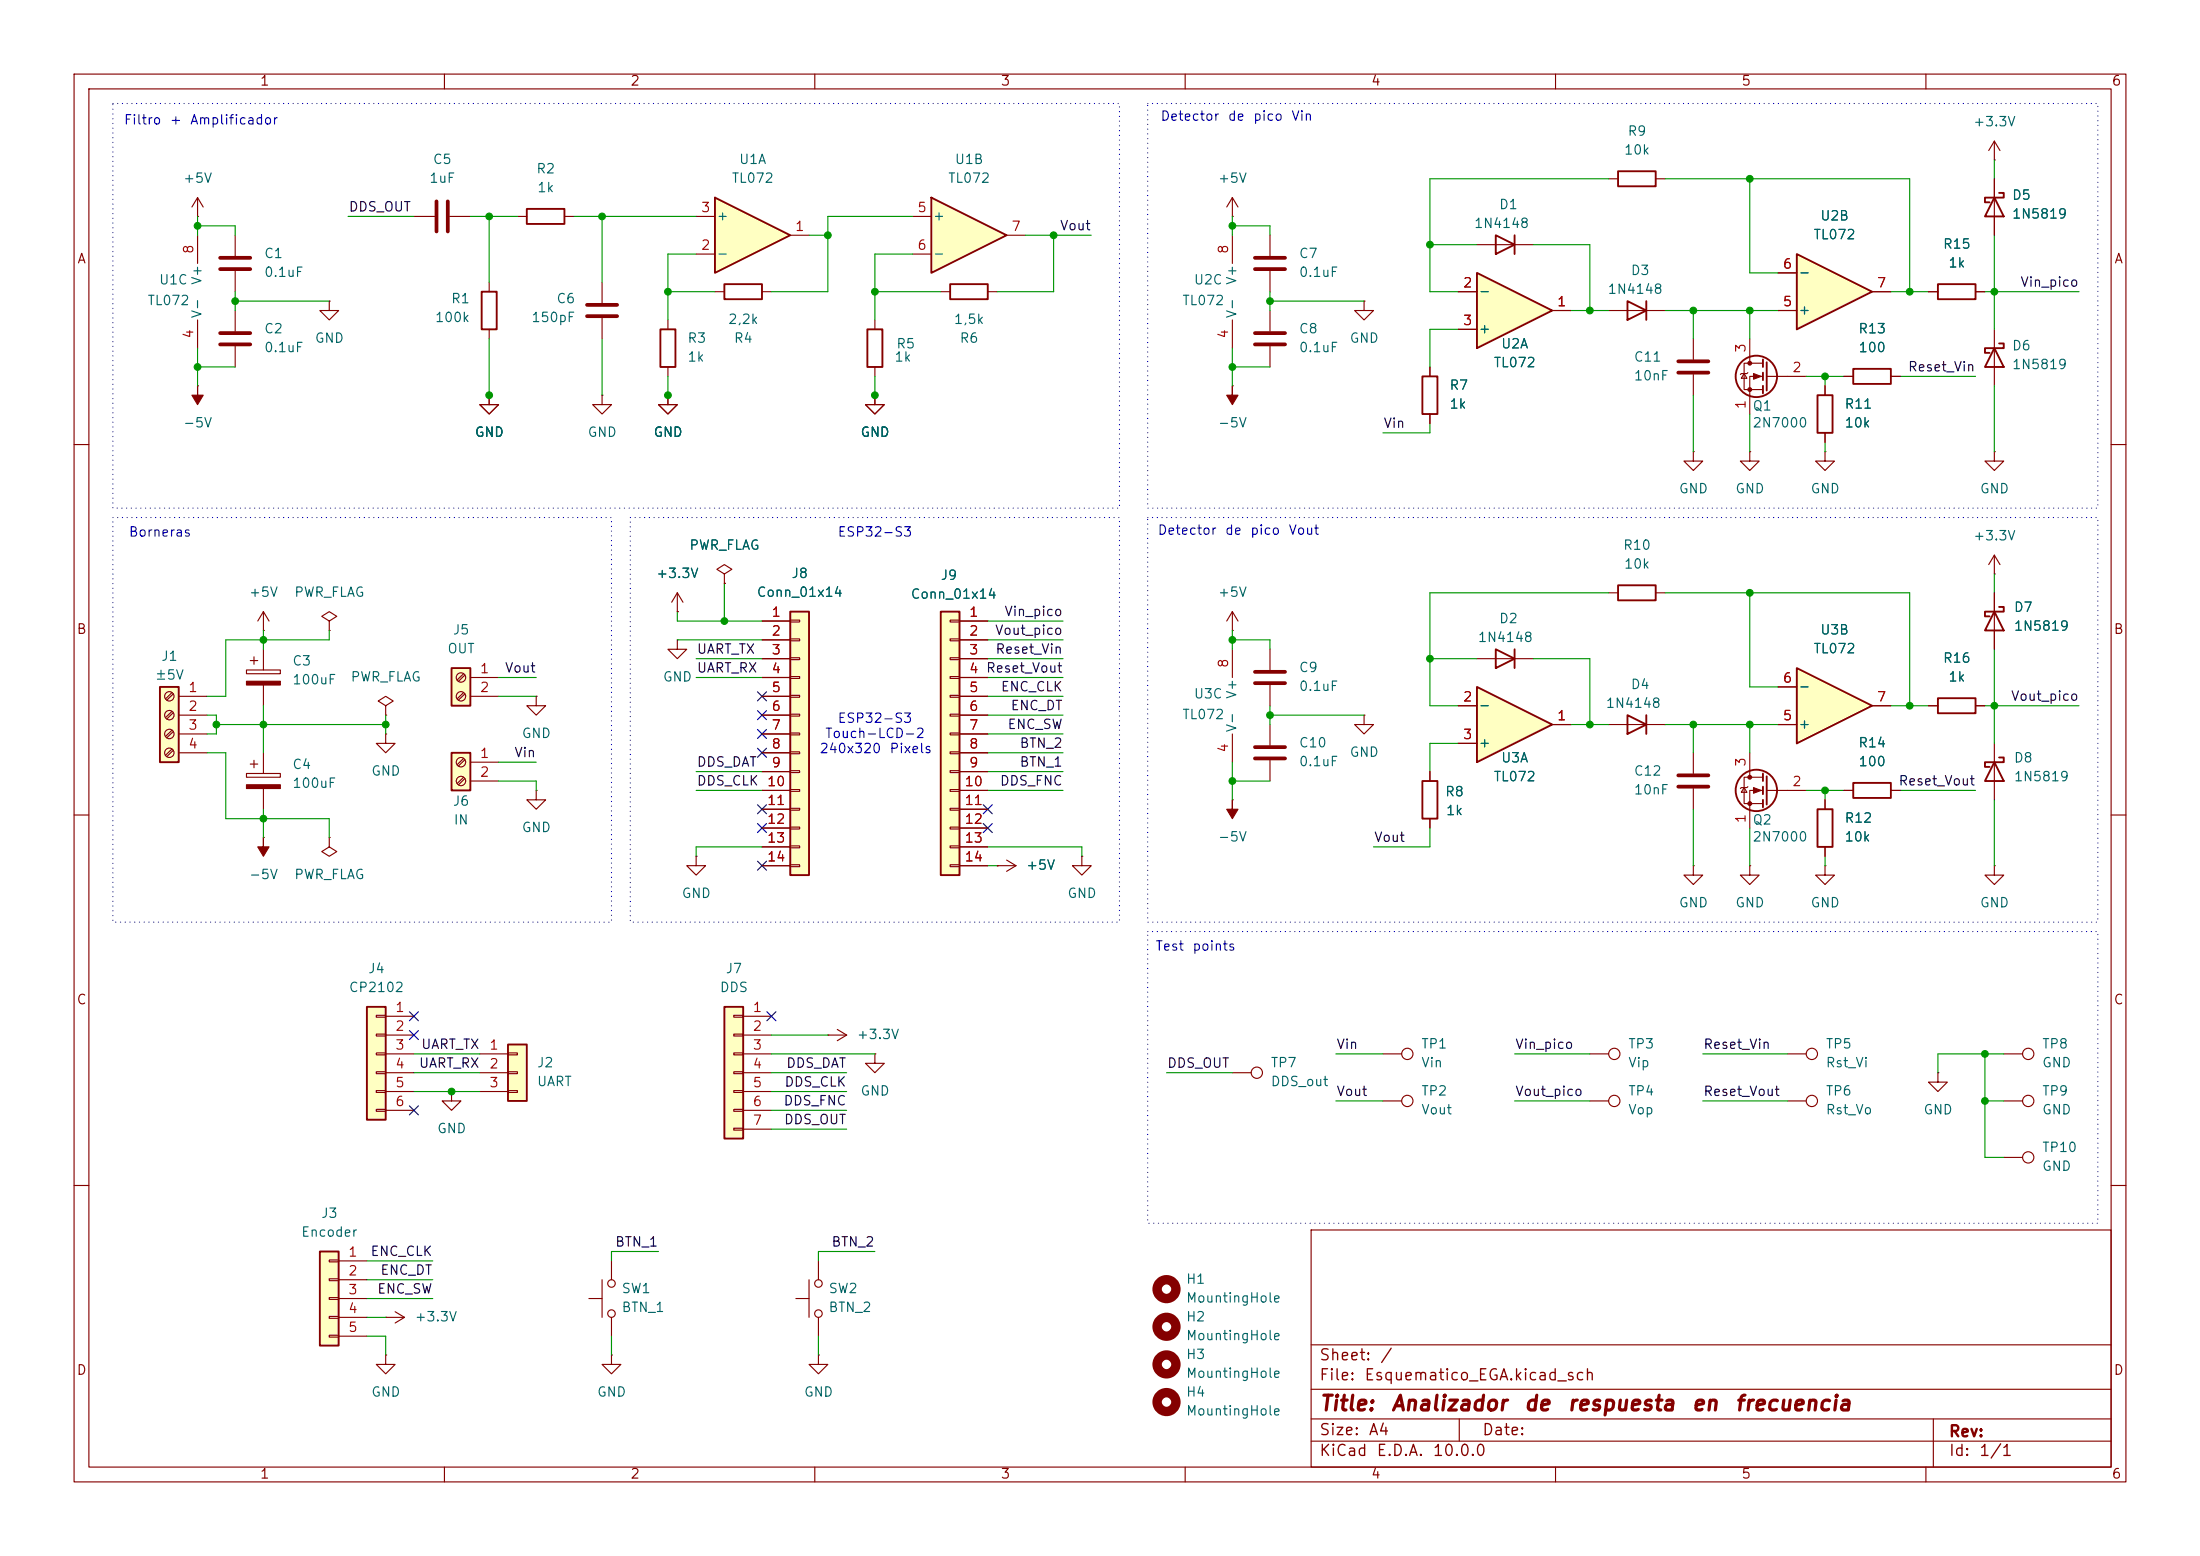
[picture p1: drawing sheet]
<svg xmlns="http://www.w3.org/2000/svg" width="297mm" height="210mm" viewBox="0 0 297 210" stroke-linecap="round" stroke-linejoin="round" font-family="sans-serif">
<g fill="none" stroke="#840000" stroke-width=".15">
<path d="M10 10h277v190h-277zM12 12h273v186h-273zM60 10v2M110 10v2M160 10v2M210 10v2M260 10v2M217.2 24.1h1.2M223.5 24.1h1.3M10 60h2M97.8 77.5l1-.7-1-.6-1 .6 1 .7v1.2M97.8 78.7h.1"/>
<path d="M285 60h2M10 110h2M235.5 106.3l.3 .6h-.7zM236 106.2l-.2 .1h-.7l-.2 .1M236.2 116.8v1.3h1.3l-1.3 1.3-1.3-1.3h1.3M236.2 116.8h.1M236.2 101.6v3.3M238 104.9h-2.5v3.6h2.5M238 106.7h-1.8v5.1M238.5 106.7h5.3M246.4 116.8v1.3h1.2l-1.2 1.3-1.3-1.3h1.3M246.4 116.8h.1"/>
<path d="M285 110h2M10 160h2M177 166h108v32h-108zM285 160h2M60 198v2M110 198v2M160 198v2M177 194.5h108M177 191.5h108M177 187.5h108M177 181.5h108M197 191.5v3"/>
<path d="M210 198v2M260 198v2M261 191.5v6.5"/>
</g>
<g fill="none" stroke="#840000" stroke-width=".25">
<path d="M218.4 23.1h5.1v2h-5.1zM238 104.4v1M238 106.2v1M238 108v1M238.5 104.8v3.8"/>
<circle cx="237.1" cy="106.7" r="2.79"/>
</g>
<g fill="#840000" stroke="#840000" stroke-width=".15">
<path d="M236.7 106.3l1 .4-1 .4z"/>
<circle cx="236.2" cy="104.9" r=".25"/>
<circle cx="236.2" cy="108.5" r=".25"/>
</g>
<path d="M106.7 82.6h2.5v35.5h-2.5z" fill="#ffffc2"/>
<path d="M269.2 26.7l1.3 2.5h-2.5zM269.9 26h.6v.7h-2.5v.6h.6M106.7 82.6h2.5v35.5h-2.5z" fill="none" stroke="#840000" stroke-width=".25"/>
<g fill="none" stroke="#840000" stroke-width=".15">
<path d="M269.2 24.1v7.7M91.4 82.6h.1M91.4 86.4v1.2h-1.2l1.2 1.3 1.3-1.3h-1.3M91.4 86.4h.1M91.4 80l.8 1.3M91.4 80l-.7 1.3M91.4 80v2.6M102.9 83.8h3.8M102.9 86.4h3.8M102.9 88.9h3.8M102.9 91.4h3.8M102.9 94h3.8"/>
<path d="M102.9 96.5h3.8M102.9 99.1h3.8M106.7 83.7h1.2v.2h-1.2zM106.7 86.2h1.2v.3h-1.2zM106.7 88.8h1.2v.2h-1.2zM106.7 91.3h1.2v.3h-1.2zM106.7 93.9h1.2v.2h-1.2zM106.7 96.4h1.2v.2h-1.2zM106.7 98.9h1.2v.3h-1.2zM102.9 101.6h3.8M102.9 104.1h3.8M102.9 106.7h3.8"/>
<path d="M102.9 109.2h3.8M102.9 111.8h3.8M102.9 114.3h3.8M102.9 116.8h3.8M106.7 101.5h1.2v.2h-1.2zM106.7 104h1.2v.3h-1.2zM106.7 106.6h1.2v.2h-1.2zM106.7 109.1h1.2v.2h-1.2zM106.7 111.6h1.2v.3h-1.2zM106.7 114.2h1.2v.2h-1.2zM106.7 116.7h1.2v.3h-1.2z"/>
</g>
<path d="M127 82.6h2.5v35.5h-2.5z" fill="#ffffc2"/>
<g fill="none" stroke="#840000" stroke-width=".25">
<path d="M219.7 40.6l2.5 1.3-2.5 1.3zM222.2 40.6v2.6M238 48.5v1M238 50.3v1M238 52.1v1M238.5 48.9v3.8M127 82.6h2.5v35.5h-2.5z"/>
<circle cx="237.1" cy="50.8" r="2.79"/>
</g>
<g fill="none" stroke="#840000" stroke-width=".15">
<path d="M166.4 29.2h.1M166.4 26.7l-.8 1.2M166.4 26.7l.7 1.2M166.4 26.7v2.5M166.4 31.8v3.8M171.4 31.8v2.7M171.4 36.6v2.8M166.4 52.1h.1M166.4 43.2v3.8M171.4 41.9v2.8M171.4 46.7v2.8M184.1 40.6v1.3h1.3l-1.3 1.3-1.2-1.3h1.2"/>
<path d="M184.1 40.6h.1M217.2 41.9h7.6M228.6 45.7v2.8M228.6 50.5v2.8M235.5 50.4l.3 .7h-.7zM236 50.3l-.2 .1h-.7l-.2 .1M236.2 45.7v3.3M238 49h-2.5v3.6h2.5M238 50.8h-1.8v5.1M238.5 50.8h5.3M35.6 85.1h.1M35.6 82.6l-.8 1.2"/>
<path d="M35.6 82.6l.7 1.2M35.6 82.6v2.5M44.4 83.8l1.1-.6-1.1-.6-1 .6 1 .6v1.3M44.4 85.1h.1M128.3 83.7h1.2v.2h-1.2zM128.3 86.2h1.2v.3h-1.2zM128.3 88.8h1.2v.2h-1.2zM128.3 91.3h1.2v.3h-1.2zM128.3 93.9h1.2v.2h-1.2zM128.3 96.4h1.2v.2h-1.2zM128.3 98.9h1.2v.3h-1.2zM129.5 83.8h3.8"/>
<path d="M129.5 86.4h3.8M129.5 88.9h3.8M129.5 91.4h3.8M129.5 94h3.8M129.5 96.5h3.8M129.5 99.1h3.8M128.3 101.5h1.2v.2h-1.2zM128.3 104h1.2v.3h-1.2zM128.3 106.6h1.2v.2h-1.2zM128.3 109.1h1.2v.2h-1.2zM128.3 111.6h1.2v.3h-1.2zM128.3 114.2h1.2v.2h-1.2z"/>
<path d="M128.3 116.7h1.2v.3h-1.2zM129.5 101.6h3.8M129.5 104.1h3.8M129.5 106.7h3.8M129.5 109.2h3.8M129.5 111.8h3.8M129.5 114.3h3.8M129.5 116.8h3.8M134.6 116.8h.1M134.6 116.8h2.6M135.9 116.1l1.3 .7M137.2 116.8l-1.3 .8"/>
<path d="M146 115.6v1.2h-1.2l1.2 1.3 1.3-1.3h-1.3M146 115.6h.1"/>
</g>
<g fill="#840000" stroke="#840000" stroke-width=".15">
<path d="M166.4 52.1v1.2h.7l-.7 1.3-.8-1.3h.8z"/>
<path d="M236.7 50.4l1 .4-1 .4z"/>
<circle cx="236.2" cy="49" r=".25"/>
<circle cx="236.2" cy="52.6" r=".25"/>
</g>
<path d="M169.4 34.8h4.1M169.4 36.3h4.1M169.4 45h4.1M169.4 46.5h4.1M226.6 48.8h4M226.6 50.3h4" fill="none" stroke="#840000" stroke-width=".51"/>
<path d="M21.6 92.7h2.5v10.2h-2.5z" fill="#ffffc2"/>
<path d="M21.6 92.7h2.5v10.2h-2.5z" fill="none" stroke="#840000" stroke-width=".25"/>
<g fill="none" stroke="#840000" stroke-width=".15">
<path d="M23.2 93.5l-.8 .8M23.2 96l-.8 .9M23.2 98.6l-.8 .8M23.4 93.6l-.9 .9M23.4 96.2l-.9 .8M23.4 98.7l-.9 .9M24.1 94h3.8M24.1 96.5h3.8M24.1 99.1h3.8M33.3 90.4h4.5v.5h-4.5zM33.8 89.2h1M34.3 88.6v1.1"/>
<path d="M35.6 87.6v2.8M35.6 92.5v2.8M23.2 101.1l-.8 .8M23.4 101.3l-.9 .8M24.1 101.6h3.8"/>
<circle cx="22.9" cy="96.5" r=".63"/>
<circle cx="22.9" cy="99.1" r=".63"/>
<circle cx="22.9" cy="94" r=".63"/>
<circle cx="22.9" cy="101.6" r=".63"/>
</g>
<path d="M33.3 91.9h4.5v.6h-4.5z" fill="#840000" stroke="#840000" stroke-width=".15"/>
<path d="M97.8 135.9h2.5v17.8h-2.5z" fill="#ffffc2"/>
<path d="M97.8 135.9h2.5v17.8h-2.5z" fill="none" stroke="#840000" stroke-width=".25"/>
<g fill="none" stroke="#840000" stroke-width=".15">
<path d="M99.1 137h1.2v.3h-1.2zM99.1 139.6h1.2v.2h-1.2zM100.3 137.2h3.8M100.3 139.7h3.8M99.1 142.1h1.2v.3h-1.2zM99.1 144.7h1.2v.2h-1.2zM99.1 147.2h1.2v.2h-1.2zM99.1 149.7h1.2v.3h-1.2zM99.1 152.3h1.2v.2h-1.2zM100.3 142.2h3.8M100.3 144.8h3.8M100.3 147.3h3.8"/>
<path d="M100.3 149.9h3.8M100.3 152.4h3.8"/>
</g>
<path d="M242.6 34.3l10.1 5.1-10.1 5.1z" fill="#ffffc2"/>
<path d="M242.6 34.3l10.1 5.1-10.1 5.1zM201.9 87.6l2.6 1.3-2.6 1.3zM204.5 87.6v2.6" fill="none" stroke="#840000" stroke-width=".25"/>
<path d="M240 36.8h2.6M252.7 39.4h2.6M240 41.9h2.6M199.4 88.9h7.6" fill="none" stroke="#840000" stroke-width=".15"/>
<path d="M49.5 135.9h2.6v15.2h-2.6z" fill="#ffffc2"/>
<path d="M245.4 53.3h2v5.1h-2zM49.5 135.9h2.6v15.2h-2.6z" fill="none" stroke="#840000" stroke-width=".25"/>
<g fill="none" stroke="#840000" stroke-width=".15">
<path d="M246.4 52.1v1.2M246.4 58.4v1.3M72.4 94v1.3h1.3l-1.3 1.2-1.3-1.2h1.3M72.4 94h.1M50.8 137h1.3v.3h-1.3zM50.8 139.6h1.3v.2h-1.3zM52.1 137.2h3.8M52.1 139.7h3.8M50.8 142.1h1.3v.3h-1.3zM50.8 144.7h1.3v.2h-1.3zM50.8 147.2h1.3v.2h-1.3zM50.8 149.7h1.3v.3h-1.3z"/>
<path d="M52.1 142.2h3.8M52.1 144.8h3.8M52.1 147.3h3.8M52.1 149.9h3.8"/>
</g>
<path d="M61 101.6h2.5v5.1h-2.5z" fill="#ffffc2"/>
<path d="M201.9 31.8l2.6 1.2-2.6 1.3zM204.5 31.8v2.5M261.6 38.4h5.1v2h-5.1zM250.2 49.8h5.1v2h-5.1zM269.2 47l1.3 2.5h-2.5zM269.9 46.4h.6v.6h-2.5v.6h.6M61 101.6h2.5v5.1h-2.5z" fill="none" stroke="#840000" stroke-width=".25"/>
<g fill="none" stroke="#840000" stroke-width=".15">
<path d="M269.2 19.1l-.7 1.2M269.2 19.1l.8 1.2M269.2 19.1v2.5M199.4 33h7.6M260.3 39.4h1.3M266.7 39.4h1.3M269.2 21.6h.1M248.9 50.8h1.3M255.3 50.8h1.2M269.2 44.5v7.6M228.6 61v1.2h1.3l-1.3 1.3-1.3-1.3h1.3M228.6 61h.1"/>
<path d="M236.2 61v1.2h1.3l-1.3 1.3-1.3-1.3h1.3M236.2 61h.1M246.4 61v1.2h1.2l-1.2 1.3-1.3-1.3h1.3M246.4 61h.1M269.2 61v1.2h1.3l-1.3 1.3-1.2-1.3h1.2M269.2 61h.1M171.4 87.6v2.8M171.4 92.5v2.8M62.6 102.4l-.9 .8M62.6 104.9l-.9 .8M62.8 102.5l-.9 .9M62.8 105.1l-.9 .8"/>
<path d="M63.5 102.9h3.8M63.5 105.4h3.8M72.4 106.7v1.3h1.3l-1.3 1.2-1.3-1.2h1.3M72.4 106.7h.1"/>
<circle cx="62.2" cy="105.4" r=".63"/>
<circle cx="62.2" cy="102.9" r=".63"/>
</g>
<path d="M169.4 90.7h4.1M169.4 92.2h4.1" fill="none" stroke="#840000" stroke-width=".51"/>
<path d="M61 90.2h2.5v5.1h-2.5z" fill="#ffffc2"/>
<path d="M192 50.8h2.1v5.1h-2.1zM218.4 79h5.1v2h-5.1zM61 90.2h2.5v5.1h-2.5zM192 105.4h2.1v5.1h-2.1zM250.2 105.7h5.1v2h-5.1z" fill="none" stroke="#840000" stroke-width=".25"/>
<g fill="none" stroke="#840000" stroke-width=".15">
<path d="M193 49.5v1.3M193 55.9v1.3M52.1 95.3l1-.7-1-.6-1 .6 1 .7v1.2M52.1 96.5h.1M52.1 99.1v1.2h1.2l-1.2 1.3-1.3-1.3h1.3M52.1 99.1h.1M62.6 90.9l-.9 .9M62.6 93.5l-.9 .8M62.8 91.1l-.9 .8M62.8 93.6l-.9 .9M63.5 91.4h3.8M63.5 94h3.8"/>
<path d="M171.4 97.8v2.8M217.2 80h1.2M223.5 80h1.3M33.3 104.4h4.5v.5h-4.5zM33.8 103.1h1M34.3 102.6v1M35.6 113h.1M35.6 101.6v2.8M35.6 106.4v2.8M44.4 113v1.3l1.1 .6-1.1 .7-1-.7 1-.6M44.4 113h.1M166.4 108h.1"/>
<path d="M171.4 102.6v2.8M193 104.1v1.3M193 110.5v1.3M248.9 106.7h1.3M255.3 106.7h1.2M166.4 144.8h2.5M186.7 142.2h2.5M107.4 175.3h1.8M109.2 172.7v5.1M110.5 170.2v2.5M110.5 177.8v2.5M110.5 182.9v1.3h1.3l-1.3 1.2-1.3-1.2h1.3"/>
<path d="M110.5 182.9h.1"/>
<circle cx="62.2" cy="91.4" r=".63"/>
<circle cx="62.2" cy="94" r=".63"/>
<circle cx="169.7" cy="144.8" r=".76"/>
<circle cx="190" cy="142.2" r=".76"/>
<circle cx="110.5" cy="173.2" r=".51"/>
<circle cx="110.5" cy="177.3" r=".51"/>
</g>
<g fill="#840000" stroke="#840000" stroke-width=".15">
<path d="M35.6 113v1.3h.7l-.7 1.3-.8-1.3h.8z"/>
<path d="M33.3 105.9h4.5v.5h-4.5z"/>
<path d="M166.4 108v1.2h.7l-.7 1.3-.8-1.3h.8z"/>
</g>
<g fill="none" stroke="#840000" stroke-width="1.3">
<circle cx="157.5" cy="179.1" r="1.27"/>
<circle cx="157.5" cy="174" r="1.27"/>
<circle cx="157.5" cy="189.2" r="1.27"/>
<circle cx="157.5" cy="184.1" r="1.27"/>
</g>
<path d="M169.4 100.8h4.1M169.4 102.4h4.1" fill="none" stroke="#840000" stroke-width=".51"/>
<path d="M199.4 36.8l10.1 5.1-10.1 5.1z" fill="#ffffc2"/>
<path d="M199.4 36.8l10.1 5.1-10.1 5.1z" fill="none" stroke="#840000" stroke-width=".25"/>
<path d="M196.8 39.4h2.6M196.8 44.5h2.6M209.5 41.9h2.6M52.1 182.9v1.3h1.2l-1.2 1.2-1.3-1.2h1.3M52.1 182.9h.1" fill="none" stroke="#840000" stroke-width=".15"/>
<path d="M43.2 168.9h2.5v12.7h-2.5z" fill="#ffffc2"/>
<path d="M43.2 168.9h2.5v12.7h-2.5z" fill="none" stroke="#840000" stroke-width=".25"/>
<g fill="none" stroke="#840000" stroke-width=".15">
<path d="M44.4 170.1h1.3v.2h-1.3zM44.4 172.6h1.3v.2h-1.3zM44.4 175.1h1.3v.3h-1.3zM44.4 177.7h1.3v.2h-1.3zM45.7 170.2h3.8M45.7 172.7h3.8M45.7 175.3h3.8M45.7 177.8h3.8M52.1 177.8h.1M52.1 177.8h2.5M53.3 177l1.3 .8M54.6 177.8l-1.3 .8"/>
<path d="M44.4 180.2h1.3v.3h-1.3zM45.7 180.3h3.8"/>
</g>
<path d="M68.6 141h2.5v7.6h-2.5z" fill="#ffffc2"/>
<path d="M261.6 94.2h5.1v2.1h-5.1zM68.6 141h2.5v7.6h-2.5z" fill="none" stroke="#840000" stroke-width=".25"/>
<g fill="none" stroke="#840000" stroke-width=".15">
<path d="M166.4 85.1h.1M166.4 82.6l-.8 1.2M166.4 82.6l.7 1.2M166.4 82.6v2.5M166.4 87.6v3.8M166.4 99.1v3.8M184.1 96.5v1.3h1.3l-1.3 1.3-1.2-1.3h1.2M184.1 96.5h.1M260.3 95.3h1.3M266.7 95.3h1.3M228.6 116.8v1.3h1.3l-1.3 1.3-1.3-1.3h1.3M228.6 116.8h.1"/>
<path d="M61 147.3v1.3h1.2l-1.2 1.3-1.3-1.3h1.3M61 147.3h.1M64.8 142.2h3.8M64.8 144.8h3.8M64.8 147.3h3.8M68.6 142.1h1.2v.3h-1.2zM68.6 144.7h1.2v.2h-1.2zM68.6 147.2h1.2v.2h-1.2zM186.7 148.6h2.5M270.5 156.2h2.5"/>
<circle cx="190" cy="148.6" r=".76"/>
<circle cx="273.8" cy="156.2" r=".76"/>
</g>
<path d="M242.6 90.2l10.1 5.1-10.1 5z" fill="#ffffc2"/>
<path d="M242.6 90.2l10.1 5.1-10.1 5z" fill="none" stroke="#840000" stroke-width=".25"/>
<g fill="none" stroke="#840000" stroke-width=".15">
<path d="M240 97.8h2.6M240 92.7h2.6M252.7 95.3h2.6M111.8 139.7h.1M111.8 139.7h2.5M113 138.9l1.3 .8M114.3 139.7l-1.3 .8M118.1 142.2v1.3h1.3l-1.3 1.3-1.3-1.3h1.3M118.1 142.2h.1M214.6 142.2h2.6M214.6 148.6h2.6"/>
<circle cx="217.9" cy="142.2" r=".76"/>
<circle cx="217.9" cy="148.6" r=".76"/>
</g>
<path d="M199.4 92.7l10.1 5.1-10.1 5.1z" fill="#ffffc2"/>
<path d="M65 39.4h2.1v5.1h-2.1zM128.3 38.4h5v2h-5zM89.2 44.5h2v5h-2zM117.1 44.5h2v5h-2zM199.4 92.7l10.1 5.1-10.1 5.1zM219.7 96.5l2.5 1.3-2.5 1.3zM222.2 96.5v2.6M269.2 82.6l1.3 2.5h-2.5zM269.9 81.9h.6v.7h-2.5v.6h.6M245.4 109.2h2v5.1h-2zM269.2 102.9l1.3 2.5h-2.5zM269.9 102.2h.6v.7h-2.5v.6h.6" fill="none" stroke="#840000" stroke-width=".25"/>
<g fill="none" stroke="#840000" stroke-width=".15">
<path d="M26.7 29.2h.1M26.7 26.7l-.8 1.2M26.7 26.7l.7 1.2M26.7 26.7v2.5M26.7 31.8v3.8M31.7 31.8v2.7M31.7 36.6v2.8M66 38.1v1.3M127 39.4h1.3M133.3 39.4h1.3M26.7 43.2v3.8M31.7 41.9v2.8"/>
<path d="M31.7 46.7v2.8M44.4 40.6v1.3h1.3l-1.3 1.3-1.2-1.3h1.2M44.4 40.6h.1M66 53.3v1.3h1.3l-1.3 1.3-1.2-1.3h1.2M66 53.3h.1M66 44.5v1.2M81.3 53.3v1.3h1.2l-1.2 1.3-1.3-1.3h1.3M81.3 53.3h.1M90.2 53.3v1.3h1.2l-1.2 1.3-1.3-1.3h1.3M90.2 53.3h.1M90.2 43.2v1.3M90.2 49.5v1.3"/>
<path d="M118.1 53.3v1.3h1.3l-1.3 1.3-1.3-1.3h1.3M118.1 53.3h.1M118.1 43.2v1.3M118.1 49.5v1.3M269.2 77.5h.1M269.2 74.9l-.7 1.3M269.2 74.9l.8 1.3M269.2 74.9v2.6M196.8 95.3h2.6M209.5 97.8h2.6M217.2 97.8h7.6M269.2 80v7.6"/>
<path d="M196.8 100.3h2.6M228.6 101.6v2.8M228.6 106.4v2.8M246.4 108v1.2M246.4 114.3v1.3M269.2 116.8v1.3h1.3l-1.3 1.3-1.2-1.3h1.2M269.2 116.8h.1M269.2 100.3v7.7M261.6 144.8v1.3h1.3l-1.3 1.2-1.3-1.2h1.3M261.6 144.8h.1M270.5 142.2h2.5M270.5 148.6h2.5"/>
<path d="M79.5 175.3h1.8M81.3 172.7v5.1M82.5 170.2v2.5M82.5 177.8v2.5M82.5 182.9v1.3h1.3l-1.3 1.2-1.2-1.2h1.2M82.5 182.9h.1"/>
<circle cx="273.8" cy="142.2" r=".76"/>
<circle cx="273.8" cy="148.6" r=".76"/>
<circle cx="82.6" cy="177.3" r=".51"/>
<circle cx="82.6" cy="173.2" r=".51"/>
</g>
<path d="M29.7 34.8h4.1M29.7 36.3h4.1M29.7 45h4.1M29.7 46.5h4.1M226.6 104.6h4M226.6 106.2h4" fill="none" stroke="#840000" stroke-width=".51"/>
<path d="M125.7 26.7l10.2 5.1-10.2 5z" fill="#ffffc2"/>
<path d="M71.1 28.2h5.1v2h-5.1zM97.8 38.4h5.1v2h-5.1zM125.7 26.7l10.2 5.1-10.2 5z" fill="none" stroke="#840000" stroke-width=".25"/>
<path d="M55.9 29.2h2.8M60.7 29.2h2.8M69.8 29.2h1.3M76.2 29.2h1.3M96.5 39.4h1.3M102.9 39.4h1.2M123.2 29.2h2.5M123.2 34.3h2.5M135.9 31.8h2.5" fill="none" stroke="#840000" stroke-width=".15"/>
<path d="M58.9 27.2v4M60.5 27.2v4" fill="none" stroke="#840000" stroke-width=".51"/>
<path d="M96.5 26.7l10.2 5.1-10.2 5z" fill="#ffffc2"/>
<path d="M96.5 26.7l10.2 5.1-10.2 5z" fill="none" stroke="#840000" stroke-width=".25"/>
<g fill="none" stroke="#840000" stroke-width=".15">
<path d="M81.3 38.1v2.8M94 34.3h2.5M94 29.2h2.5M106.7 31.8h2.5M196.8 39.4h2.6M240 36.8h2.6M252.7 39.4h2.6M260.3 39.4h1.3M266.7 39.4h1.3M269.2 24.1v2.6M269.2 29.2v2.6M26.7 52.1h.1"/>
<path d="M66 53.3h.1M81.3 42.9v2.8M90.2 53.3h.1M118.1 53.3h.1M193 49.5v1.3M193 55.9v1.3M196.8 44.5h2.6M209.5 41.9h2.6M240 41.9h2.6M246.4 52.1v1.2M246.4 58.4v1.3M248.9 50.8h1.3"/>
<path d="M255.3 50.8h1.2M97.8 78.7h.1M91.4 82.6h.1M102.9 83.8h3.8M102.9 86.4h3.8M102.9 88.9h3.8M102.9 91.4h3.8M102.9 94h3.8M102.9 96.5h3.8M102.9 99.1h3.8M129.5 83.8h3.8M129.5 86.4h3.8"/>
<path d="M129.5 88.9h3.8M129.5 91.4h3.8M129.5 94h3.8M129.5 96.5h3.8M129.5 99.1h3.8M196.8 95.3h2.6M209.5 97.8h2.6M240 97.8h2.6M240 92.7h2.6M252.7 95.3h2.6M260.3 95.3h1.3M266.7 95.3h1.3"/>
<path d="M269.2 80v2.6M269.2 85.1v2.5M94 115.6v1.2h-1.3l1.3 1.3 1.2-1.3h-1.2M94 115.6h.1M102.9 106.7h3.8M102.9 101.6h3.8M102.9 104.1h3.8M102.9 109.2h3.8M102.9 111.8h3.8M102.9 114.3h3.8M102.9 116.8h3.8M129.5 106.7h3.8"/>
<path d="M129.5 101.6h3.8M129.5 104.1h3.8M129.5 109.2h3.8M129.5 111.8h3.8M129.5 114.3h3.8M129.5 116.8h3.8M134.6 116.8h.1M193 104.1v1.3M193 110.5v1.3M196.8 100.3h2.6M246.4 108v1.2M246.4 114.3v1.3"/>
<path d="M248.9 106.7h1.3M255.3 106.7h1.2M241.3 148.6h2.5M241.3 142.2h2.5"/>
<circle cx="244.6" cy="142.2" r=".76"/>
<circle cx="244.6" cy="148.6" r=".76"/>
</g>
<path d="M26.7 52.1v1.2h.7l-.7 1.3-.8-1.3h.8z" fill="#840000" stroke="#840000" stroke-width=".15"/>
<path d="M79.2 41.1h4.1M79.2 42.7h4.1" fill="none" stroke="#840000" stroke-width=".51"/>
<g fill="none" stroke="#009600" stroke-width=".15">
<path d="M26.7 30.5h5v1.3M26.7 29.2v2.6M31.7 39.4v2.5M47 29.2h8.9M63.5 29.2h6.3M66 29.2v8.9M77.5 29.2h16.5M81.3 29.2v8.9M90.2 39.4h6.3M94 34.3h-3.8v8.9M109.2 31.8h2.6M118.1 39.4h8.9"/>
<path d="M123.2 29.2h-11.4v10.2h-7.7M123.2 34.3h-5.1v8.9M138.4 31.8h8.9M142.2 31.8v7.6h-7.6M166.4 29.2v2.6M166.4 30.5h5v1.3M171.4 39.4v2.5M193 33h6.4M207 33h7.6v8.9M217.2 24.1h-24.2v15.3h3.8M224.8 24.1h33v15.3M236.2 24.1v12.7h3.8"/>
<path d="M255.3 39.4h5M268 39.4h12.7M269.2 21.6v2.5M269.2 31.8v12.7M26.7 47v5.1M26.7 49.5h5M31.7 40.6h12.7M66 45.7v7.6M81.3 45.7v7.6M90.2 50.8v2.5M118.1 50.8v2.5M166.4 47v5.1"/>
<path d="M166.4 49.5h5M171.4 40.6h12.7M193 57.2v1.2h-6.3M196.8 44.5h-3.8v5M212.1 41.9h5.1M224.8 41.9h15.2M228.6 41.9v3.8M228.6 53.3v7.7M236.2 41.9v3.8M236.2 55.9v5.1M243.8 50.8h5.1M246.4 50.8v1.3"/>
<path d="M246.4 59.7v1.3M256.5 50.8h10.2M269.2 52.1v8.9M97.8 78.7v5.1M269.2 77.5v2.5M27.9 96.5h1.3v2.6h-1.3M29.2 97.8h22.9M35.6 85.1v2.5M35.6 95.3v6.3M44.4 85.1v1.3h-13.9v7.6h-2.6M52.1 96.5v2.6M67.3 91.4h5.1"/>
<path d="M67.3 94h5.1M91.4 86.4h11.5M91.4 82.6v1.2h11.5M94 88.9h8.9M94 91.4h8.9M133.3 96.5h10.2M133.3 88.9h10.2M133.3 86.4h10.2M133.3 83.8h10.2M133.3 91.4h10.2M133.3 94h10.2M133.3 99.1h10.2"/>
<path d="M166.4 85.1v2.5M166.4 86.4h5v1.2M171.4 96.5h12.7M171.4 95.3v2.5M193 88.9h6.4M207 88.9h7.6v8.9M212.1 97.8h5.1M217.2 80h-24.2v15.3h3.8M224.8 80h33v15.3M224.8 97.8h15.2M228.6 97.8v3.8M236.2 80v12.7h3.8"/>
<path d="M236.2 97.8v3.8M255.3 95.3h5M268 95.3h12.7M269.2 87.6v12.7M27.9 101.6h2.6v8.9h13.9v2.5M35.6 109.2v3.8M67.3 105.4h5.1v1.3M67.3 102.9h5.1M94 106.7h8.9M94 104.1h8.9M102.9 114.3h-8.9v1.3M133.3 114.3h12.7v1.3"/>
<path d="M133.3 106.7h10.2M133.3 101.6h10.2M133.3 116.8h1.3M133.3 104.1h10.2M166.4 102.9v5.1M166.4 105.4h5M193 111.8v2.5h-7.6M196.8 100.3h-3.8v3.8M228.6 109.2v7.6M236.2 111.8v5M243.8 106.7h5.1M246.4 106.7v1.3"/>
<path d="M246.4 115.6v1.2M256.5 106.7h10.2M269.2 108v8.8M104.1 139.7h7.7M55.9 142.2h8.9M55.9 144.8h8.9M55.9 147.3h8.9M104.1 142.2h14M104.1 144.8h10.2M104.1 149.9h10.2M104.1 147.3h10.2M104.1 152.4h10.2"/>
<path d="M157.5 144.8h8.9M180.3 142.2h6.4M180.3 148.6h6.4M204.5 142.2h10.1M204.5 148.6h10.1M229.9 142.2h11.4M229.9 148.6h11.4M268 148.6h2.5M268 142.2v14h2.5M270.5 142.2h-8.9v2.6M49.5 172.7h8.9M49.5 175.3h8.9"/>
<path d="M49.5 177.8h2.6M49.5 170.2h8.9M88.9 168.9h-6.4v1.3M118.1 168.9h-7.6v1.3M49.5 180.3h2.6v2.6M82.5 180.3v2.6M110.5 180.3v2.6"/>
</g>
<g fill="none" stroke="#000084" stroke-width=".15">
<path d="M102.3 93.4l1.2 1.2M102.3 95.9l1.2 1.2M102.3 98.5l1.2 1.2M103.5 93.4l-1.2 1.2M103.5 95.9l-1.2 1.2M103.5 98.5l-1.2 1.2M102.3 108.6l1.2 1.2M102.3 116.2l1.2 1.2M102.3 101l1.2 1.2M102.3 111.2l1.2 1.2M103.5 108.6l-1.2 1.2M103.5 116.2l-1.2 1.2"/>
<path d="M103.5 101l-1.2 1.2M103.5 111.2l-1.2 1.2M132.7 111.2l1.3 1.2M132.7 108.6l1.3 1.2M134 111.2l-1.3 1.2M134 108.6l-1.3 1.2M55.3 139.1l1.2 1.2M55.3 136.6l1.2 1.2M56.5 139.1l-1.2 1.2M56.5 136.6l-1.2 1.2M103.5 136.6l1.2 1.2M104.7 136.6l-1.2 1.2"/>
<path d="M55.3 149.3l1.2 1.2M56.5 149.3l-1.2 1.2"/>
</g>
<path d="M15.2 14h135.9v54.6h-135.9zM154.9 14h128.3v54.6h-128.3zM15.2 69.9h67.3v54.6h-67.3zM85.1 69.9h66v54.6h-66zM154.9 69.9h128.3v54.6h-128.3zM154.9 125.7h128.3v39.4h-128.3z" fill="none" stroke="#0000c2" stroke-width=".15" stroke-dasharray="0 .6"/>
<g fill="#009600" stroke="#009600" stroke-width=".14">
<circle cx="246.4" cy="50.8" r=".46"/>
<circle cx="228.6" cy="41.9" r=".46"/>
<circle cx="236.2" cy="24.1" r=".46"/>
<circle cx="236.2" cy="41.9" r=".46"/>
<circle cx="171.4" cy="40.6" r=".46"/>
<circle cx="214.6" cy="41.9" r=".46"/>
<circle cx="269.2" cy="39.4" r=".46"/>
<circle cx="257.8" cy="39.4" r=".46"/>
<circle cx="166.4" cy="105.4" r=".46"/>
<circle cx="257.8" cy="95.3" r=".46"/>
<circle cx="269.2" cy="95.3" r=".46"/>
<circle cx="236.2" cy="80" r=".46"/>
<circle cx="236.2" cy="97.8" r=".46"/>
<circle cx="228.6" cy="97.8" r=".46"/>
<circle cx="268" cy="142.2" r=".46"/>
<circle cx="246.4" cy="106.7" r=".46"/>
<circle cx="268" cy="148.6" r=".46"/>
<circle cx="193" cy="88.9" r=".46"/>
<circle cx="171.4" cy="96.5" r=".46"/>
<circle cx="214.6" cy="97.8" r=".46"/>
<circle cx="193" cy="33" r=".46"/>
<circle cx="166.4" cy="86.4" r=".46"/>
<circle cx="66" cy="53.3" r=".46"/>
<circle cx="26.7" cy="30.5" r=".46"/>
<circle cx="31.7" cy="40.6" r=".46"/>
<circle cx="26.7" cy="49.5" r=".46"/>
<circle cx="29.2" cy="97.8" r=".46"/>
<circle cx="35.6" cy="97.8" r=".46"/>
<circle cx="35.6" cy="86.4" r=".46"/>
<circle cx="61" cy="147.3" r=".46"/>
<circle cx="52.1" cy="97.8" r=".46"/>
<circle cx="118.1" cy="39.4" r=".46"/>
<circle cx="90.2" cy="39.4" r=".46"/>
<circle cx="166.4" cy="49.5" r=".46"/>
<circle cx="166.4" cy="30.5" r=".46"/>
<circle cx="90.2" cy="53.3" r=".46"/>
<circle cx="111.8" cy="31.8" r=".46"/>
<circle cx="118.1" cy="53.3" r=".46"/>
<circle cx="142.2" cy="31.8" r=".46"/>
<circle cx="97.8" cy="83.8" r=".46"/>
<circle cx="35.6" cy="110.5" r=".46"/>
<circle cx="81.3" cy="29.2" r=".46"/>
<circle cx="66" cy="29.2" r=".46"/>
</g>
<g font-size="2" fill="#840000">
<text x="178" y="190.9">Title:</text>
<text x="187.7" y="190.9">Analizador</text>
<text x="205.6" y="190.9">de</text>
<text x="211.4" y="190.9">respuesta</text>
<text x="228.2" y="190.9">en</text>
<text x="234.1" y="190.9">frecuencia</text>
</g>
<g font-size="1.5" fill="#840000">
<text x="178" y="184">Sheet:</text>
<text x="186.2" y="184">/</text>
<text x="178" y="186.7">File:</text>
<text x="184.1" y="186.7">Esquematico_EGA.kicad_sch</text>
<text x="178" y="196.9">KiCad</text>
<text x="178" y="194.1">Size:</text>
<text x="184.7" y="194.1">A4</text>
<text x="185.7" y="196.9">E.D.A.</text>
<text x="193.3" y="196.9">10.0.0</text>
<text x="200" y="194.1">Date:</text>
<text x="263" y="194.3">Rev:</text>
<text x="263" y="196.9">Id:</text>
<text x="267.1" y="196.9">1/1</text>
</g>
<g font-size="1.3" fill="#840000">
<text x="35" y="11.9">1</text>
<text x="85" y="11.9">2</text>
<text x="135" y="11.9">3</text>
<text x="185" y="11.9">4</text>
<text x="235" y="11.9">5</text>
<text x="285" y="11.9">6</text>
<text x="10.3" y="35.9">A</text>
<text x="285.3" y="35.9">A</text>
<text x="10.3" y="85.9">B</text>
<text x="285.3" y="85.9">B</text>
<text x="10.3" y="135.9">C</text>
<text x="285.3" y="135.9">C</text>
<text x="10.3" y="185.9">D</text>
<text x="285.3" y="185.9">D</text>
<text x="35" y="199.9">1</text>
<text x="85" y="199.9">2</text>
<text x="135" y="199.9">3</text>
<text x="185" y="199.9">4</text>
<text x="235" y="199.9">5</text>
<text x="285" y="199.9">6</text>
</g>
<g font-size="1.3" fill="#0000c2">
<text x="16.6" y="17.1">Filtro</text>
<text x="22.8" y="17.1">+</text>
<text x="25.6" y="17.1">Amplificador</text>
<text x="156.6" y="16.6">Detector</text>
<text x="165.7" y="16.6">de</text>
<text x="169.1" y="16.6">pico</text>
<text x="174.2" y="16.6">Vin</text>
<text x="17.3" y="72.7">Borneras</text>
<text x="113" y="72.7">ESP32-S3</text>
<text x="156.2" y="72.5">Detector</text>
<text x="165.3" y="72.5">de</text>
<text x="168.7" y="72.5">pico</text>
<text x="173.9" y="72.5">Vout</text>
<text x="110.5" y="102">240x320</text>
<text x="111.3" y="99.9">Touch-LCD-2</text>
<text x="113" y="97.9">ESP32-S3</text>
<text x="120" y="102">Pixels</text>
<text x="155.9" y="128.6">Test</text>
<text x="160.9" y="128.6">points</text>
</g>
<g font-size="1.3" fill="#006464">
<text x="266.3" y="17.4">+3.3V</text>
<text x="58.3" y="22.5">C5</text>
<text x="72.3" y="23.7">R2</text>
<text x="99.7" y="22.5">U1A</text>
<text x="128.8" y="22.5">U1B</text>
<text x="219.2" y="21.2">10k</text>
<text x="219.6" y="18.6">R9</text>
<text x="24.6" y="25">+5V</text>
<text x="57.9" y="25">1uF</text>
<text x="72.4" y="26.3">1k</text>
<text x="98.7" y="25">TL072</text>
<text x="127.9" y="25">TL072</text>
<text x="164.3" y="25">+5V</text>
<text x="202.3" y="28.5">D1</text>
<text x="271.5" y="27.3">D5</text>
<text x="271.5" y="29.8">1N5819</text>
<text x="35.6" y="35.2">C1</text>
<text x="96.6" y="35.2">-</text>
<text x="96.6" y="30.1">+</text>
<text x="125.9" y="30.1">+</text>
<text x="125.9" y="35.2">-</text>
<text x="175.3" y="35.2">C7</text>
<text x="198.9" y="31.1">1N4148</text>
<text x="244.7" y="32.6">TL072</text>
<text x="245.6" y="30.1">U2B</text>
<text x="262.2" y="33.9">R15</text>
<text x="19.8" y="41.5">TL072</text>
<text x="21.4" y="38.7">U1C</text>
<text x="27.5" y="38.6" transform="rotate(-90 27.5 38.6)">V+</text>
<text x="35.6" y="37.7">0.1uF</text>
<text x="60.8" y="41.2">R1</text>
<text x="75" y="41.2">C6</text>
<text x="159.5" y="41.5">TL072</text>
<text x="161.1" y="38.7">U2C</text>
<text x="167.2" y="38.6" transform="rotate(-90 167.2 38.6)">V+</text>
<text x="175.3" y="37.7">0.1uF</text>
<text x="199.5" y="40.2">-</text>
<text x="216.9" y="40">1N4148</text>
<text x="220.1" y="37.4">D3</text>
<text x="242.7" y="37.7">-</text>
<text x="262.9" y="36.4">1k</text>
<text x="27.5" y="43.1" transform="rotate(-90 27.5 43.1)">V-</text>
<text x="35.6" y="45.3">C2</text>
<text x="35.6" y="47.9">0.1uF</text>
<text x="42.4" y="46.6">GND</text>
<text x="58.6" y="43.8">100k</text>
<text x="71.6" y="43.8">150pF</text>
<text x="92.7" y="46.6">R3</text>
<text x="98.2" y="44">2,2k</text>
<text x="99" y="46.6">R4</text>
<text x="120.9" y="47.3">R5</text>
<text x="128.7" y="44">1,5k</text>
<text x="129.5" y="46.6">R6</text>
<text x="167.2" y="43.1" transform="rotate(-90 167.2 43.1)">V-</text>
<text x="175.3" y="45.3">C8</text>
<text x="175.3" y="47.9">0.1uF</text>
<text x="182.1" y="46.6">GND</text>
<text x="199.5" y="45.3">+</text>
<text x="202.6" y="47.3">U2A</text>
<text x="242.7" y="42.8">+</text>
<text x="250.8" y="45.3">R13</text>
<text x="250.8" y="47.9">100</text>
<text x="271.5" y="47.6">D6</text>
<text x="92.7" y="49.1">1k</text>
<text x="120.7" y="49.1">1k</text>
<text x="195.6" y="52.9">R7</text>
<text x="201.6" y="49.9">TL072</text>
<text x="220.5" y="49.1">C11</text>
<text x="220.5" y="51.7">10nF</text>
<text x="271.5" y="50.1">1N5819</text>
<text x="24.6" y="58">-5V</text>
<text x="64" y="59.3">GND</text>
<text x="79.2" y="59.3">GND</text>
<text x="88.1" y="59.3">GND</text>
<text x="116.1" y="59.3">GND</text>
<text x="164.3" y="58">-5V</text>
<text x="195.6" y="55.5">1k</text>
<text x="236.5" y="58">2N7000</text>
<text x="236.5" y="55.7">Q1</text>
<text x="248.9" y="58">10k</text>
<text x="248.9" y="55.5">R11</text>
<text x="226.6" y="66.9">GND</text>
<text x="234.2" y="66.9">GND</text>
<text x="244.3" y="66.9">GND</text>
<text x="267.2" y="66.9">GND</text>
<text x="93" y="74.5">PWR_FLAG</text>
<text x="219" y="74.5">R10</text>
<text x="219.2" y="77.1">10k</text>
<text x="266.3" y="73.3">+3.3V</text>
<text x="33.5" y="80.9">+5V</text>
<text x="39.6" y="80.9">PWR_FLAG</text>
<text x="88.5" y="78.3">+3.3V</text>
<text x="102.1" y="80.9">Conn_01x14</text>
<text x="106.8" y="78.3">J8</text>
<text x="122.9" y="81.1">Conn_01x14</text>
<text x="126.9" y="78.6">J9</text>
<text x="164.3" y="80.9">+5V</text>
<text x="271.8" y="82.9">D7</text>
<text x="21.7" y="89.5">J1</text>
<text x="60.3" y="88.5">OUT</text>
<text x="61" y="86">J5</text>
<text x="199.4" y="87">1N4148</text>
<text x="202.3" y="84.4">D2</text>
<text x="244.7" y="88.5">TL072</text>
<text x="245.6" y="86">U3B</text>
<text x="262.2" y="89.8">R16</text>
<text x="271.8" y="85.4">1N5819</text>
<text x="20.8" y="92">±5V</text>
<text x="39.4" y="90.1">C3</text>
<text x="39.4" y="92.7">100uF</text>
<text x="47.3" y="92.3">PWR_FLAG</text>
<text x="89.4" y="92.3">GND</text>
<text x="161.1" y="94.6">U3C</text>
<text x="167.2" y="94.4" transform="rotate(-90 167.2 94.4)">V+</text>
<text x="175.3" y="91">C9</text>
<text x="175.3" y="93.6">0.1uF</text>
<text x="216.7" y="95.9">1N4148</text>
<text x="220.1" y="93.3">D4</text>
<text x="242.7" y="93.6">-</text>
<text x="262.9" y="92.3">1k</text>
<text x="70.4" y="99.9">GND</text>
<text x="159.5" y="97.4">TL072</text>
<text x="167.2" y="98.9" transform="rotate(-90 167.2 98.9)">V-</text>
<text x="175.3" y="101.2">C10</text>
<text x="199.5" y="96.1">-</text>
<text x="199.5" y="101.2">+</text>
<text x="242.7" y="98.7">+</text>
<text x="250.8" y="101.2">R14</text>
<text x="39.4" y="104.1">C4</text>
<text x="39.4" y="106.7">100uF</text>
<text x="50" y="105">GND</text>
<text x="175.3" y="103.7">0.1uF</text>
<text x="182.1" y="102.5">GND</text>
<text x="195" y="107.8">R8</text>
<text x="201.6" y="105.8">TL072</text>
<text x="202.6" y="103.2">U3A</text>
<text x="220.5" y="105">C12</text>
<text x="220.5" y="107.5">10nF</text>
<text x="250.8" y="103.7">100</text>
<text x="271.8" y="103.2">D8</text>
<text x="271.8" y="105.8">1N5819</text>
<text x="61" y="109.1">J6</text>
<text x="61.2" y="111.6">IN</text>
<text x="70.4" y="112.6">GND</text>
<text x="164.3" y="113.9">-5V</text>
<text x="195.1" y="110.3">1k</text>
<text x="236.5" y="113.9">2N7000</text>
<text x="236.5" y="111.6">Q2</text>
<text x="248.9" y="113.9">10k</text>
<text x="248.9" y="111.4">R12</text>
<text x="33.5" y="119">-5V</text>
<text x="39.6" y="119">PWR_FLAG</text>
<text x="138.4" y="117.7">+5V</text>
<text x="91.9" y="121.5">GND</text>
<text x="144" y="121.5">GND</text>
<text x="226.6" y="122.8">GND</text>
<text x="234.2" y="122.8">GND</text>
<text x="244.3" y="122.8">GND</text>
<text x="267.2" y="122.8">GND</text>
<text x="49.6" y="131.7">J4</text>
<text x="97.9" y="131.7">J7</text>
<text x="47" y="134.2">CP2102</text>
<text x="97.1" y="134.2">DDS</text>
<text x="115.6" y="140.6">+3.3V</text>
<text x="191.8" y="141.8">TP1</text>
<text x="219.7" y="141.8">TP3</text>
<text x="246.4" y="141.8">TP5</text>
<text x="275.6" y="141.8">TP8</text>
<text x="72.4" y="144.4">J2</text>
<text x="72.4" y="146.9">UART</text>
<text x="116.1" y="148.2">GND</text>
<text x="171.5" y="144.4">TP7</text>
<text x="171.5" y="146.9">DDS_out</text>
<text x="191.8" y="148.2">TP2</text>
<text x="191.8" y="144.4">Vin</text>
<text x="219.7" y="148.2">TP4</text>
<text x="219.7" y="144.4">Vip</text>
<text x="246.4" y="148.2">TP6</text>
<text x="246.4" y="144.4">Rst_Vi</text>
<text x="275.6" y="144.4">GND</text>
<text x="275.6" y="148.2">TP9</text>
<text x="58.9" y="153.3">GND</text>
<text x="191.8" y="150.7">Vout</text>
<text x="219.7" y="150.7">Vop</text>
<text x="246.4" y="150.7">Rst_Vo</text>
<text x="259.6" y="150.7">GND</text>
<text x="275.6" y="150.7">GND</text>
<text x="275.6" y="155.8">TP10</text>
<text x="275.6" y="158.3">GND</text>
<text x="40.6" y="167.2">Encoder</text>
<text x="43.3" y="164.7">J3</text>
<text x="160" y="173.6">H1</text>
<text x="55.9" y="178.7">+3.3V</text>
<text x="83.8" y="174.9">SW1</text>
<text x="83.8" y="177.4">BTN_1</text>
<text x="111.8" y="174.9">SW2</text>
<text x="111.8" y="177.4">BTN_2</text>
<text x="160" y="178.7">H2</text>
<text x="160" y="176.1">MountingHole</text>
<text x="160" y="183.7">H3</text>
<text x="160" y="181.2">MountingHole</text>
<text x="50" y="188.8">GND</text>
<text x="80.5" y="188.8">GND</text>
<text x="108.5" y="188.8">GND</text>
<text x="160" y="186.3">MountingHole</text>
<text x="160" y="188.8">H4</text>
<text x="160" y="191.4">MountingHole</text>
</g>
<g font-size="1.3" fill="#0f0f0f">
<text x="47" y="28.9">DDS_OUT</text>
<text x="143" y="31.4">Vout</text>
<text x="272.7" y="39">Vin_pico</text>
<text x="257.5" y="50.5">Reset_Vin</text>
<text x="186.7" y="58.1">Vin</text>
<text x="135.5" y="83.5">Vin_pico</text>
<text x="94" y="88.6">UART_TX</text>
<text x="134.2" y="86">Vout_pico</text>
<text x="134.3" y="88.6">Reset_Vin</text>
<text x="68.1" y="91.1">Vout</text>
<text x="94" y="91.1">UART_RX</text>
<text x="133" y="91.1">Reset_Vout</text>
<text x="135" y="93.6">ENC_CLK</text>
<text x="271.4" y="94.9">Vout_pico</text>
<text x="135.9" y="98.7">ENC_SW</text>
<text x="136.4" y="96.2">ENC_DT</text>
<text x="137.6" y="101.3">BTN_2</text>
<text x="69.3" y="102.5">Vin</text>
<text x="94" y="103.8">DDS_DAT</text>
<text x="94" y="106.3">DDS_CLK</text>
<text x="134.9" y="106.3">DDS_FNC</text>
<text x="137.6" y="103.8">BTN_1</text>
<text x="256.2" y="106.3">Reset_Vout</text>
<text x="185.4" y="114">Vout</text>
<text x="56.8" y="141.9">UART_TX</text>
<text x="180.3" y="141.9">Vin</text>
<text x="204.5" y="141.9">Vin_pico</text>
<text x="229.9" y="141.9">Reset_Vin</text>
<text x="56.5" y="144.4">UART_RX</text>
<text x="105.7" y="149.5">DDS_FNC</text>
<text x="105.8" y="147">DDS_CLK</text>
<text x="106.1" y="144.4">DDS_DAT</text>
<text x="157.5" y="144.4">DDS_OUT</text>
<text x="180.3" y="148.2">Vout</text>
<text x="204.5" y="148.2">Vout_pico</text>
<text x="229.9" y="148.2">Reset_Vout</text>
<text x="105.8" y="152.1">DDS_OUT</text>
<text x="49.9" y="169.8">ENC_CLK</text>
<text x="51.3" y="172.4">ENC_DT</text>
<text x="83" y="168.6">BTN_1</text>
<text x="112.2" y="168.6">BTN_2</text>
<text x="50.8" y="174.9">ENC_SW</text>
</g>
<g font-size="1.3" fill="#a90000">
<text x="94.5" y="29">3</text>
<text x="123.8" y="29">5</text>
<text x="26.4" y="34.4" transform="rotate(-90 26.4 34.4)">8</text>
<text x="94.5" y="34">2</text>
<text x="107.2" y="31.5">1</text>
<text x="123.8" y="34">6</text>
<text x="136.5" y="31.5">7</text>
<text x="166.1" y="34.4" transform="rotate(-90 166.1 34.4)">8</text>
<text x="197.4" y="39.1">2</text>
<text x="210.1" y="41.7">1</text>
<text x="240.6" y="41.7">5</text>
<text x="240.6" y="36.6">6</text>
<text x="253.3" y="39.1">7</text>
<text x="26.4" y="45.8" transform="rotate(-90 26.4 45.8)">4</text>
<text x="166.1" y="45.8" transform="rotate(-90 166.1 45.8)">4</text>
<text x="197.4" y="44.2">3</text>
<text x="236" y="47.7" transform="rotate(-90 236 47.7)">3</text>
<text x="241.9" y="50.5">2</text>
<text x="236" y="55.3" transform="rotate(-90 236 55.3)">1</text>
<text x="104.1" y="83.6">1</text>
<text x="130.7" y="83.6">1</text>
<text x="104.1" y="86.1">2</text>
<text x="104.1" y="88.6">3</text>
<text x="130.7" y="86.1">2</text>
<text x="130.7" y="88.6">3</text>
<text x="25.3" y="93.7">1</text>
<text x="64.7" y="91.2">1</text>
<text x="64.7" y="93.7">2</text>
<text x="104.1" y="91.2">4</text>
<text x="104.1" y="93.7">5</text>
<text x="130.7" y="91.2">4</text>
<text x="130.7" y="93.7">5</text>
<text x="166.1" y="90.2" transform="rotate(-90 166.1 90.2)">8</text>
<text x="197.4" y="95">2</text>
<text x="240.6" y="92.5">6</text>
<text x="253.3" y="95">7</text>
<text x="25.3" y="96.3">2</text>
<text x="25.3" y="98.8">3</text>
<text x="25.3" y="101.3">4</text>
<text x="104.1" y="96.3">6</text>
<text x="104.1" y="98.8">7</text>
<text x="104.1" y="101.3">8</text>
<text x="130.7" y="96.3">6</text>
<text x="130.7" y="98.8">7</text>
<text x="130.7" y="101.3">8</text>
<text x="166.1" y="101.7" transform="rotate(-90 166.1 101.7)">4</text>
<text x="197.4" y="100.1">3</text>
<text x="210.1" y="97.5">1</text>
<text x="240.6" y="97.5">5</text>
<text x="64.7" y="102.6">1</text>
<text x="64.7" y="105.2">2</text>
<text x="103.5" y="106.4">10</text>
<text x="104.1" y="103.9">9</text>
<text x="130.1" y="106.4">10</text>
<text x="130.7" y="103.9">9</text>
<text x="236" y="103.6" transform="rotate(-90 236 103.6)">3</text>
<text x="241.9" y="106.4">2</text>
<text x="103.5" y="109">11</text>
<text x="103.5" y="111.5">12</text>
<text x="130.1" y="109">11</text>
<text x="130.1" y="111.5">12</text>
<text x="236" y="111.2" transform="rotate(-90 236 111.2)">1</text>
<text x="103.5" y="114">13</text>
<text x="103.5" y="116.6">14</text>
<text x="130.1" y="114">13</text>
<text x="130.1" y="116.6">14</text>
<text x="53.3" y="136.9">1</text>
<text x="101.5" y="136.9">1</text>
<text x="53.3" y="139.4">2</text>
<text x="53.3" y="142">3</text>
<text x="66" y="142">1</text>
<text x="101.5" y="139.4">2</text>
<text x="101.5" y="142">3</text>
<text x="53.3" y="144.5">4</text>
<text x="53.3" y="147.1">5</text>
<text x="53.3" y="149.6">6</text>
<text x="66" y="144.5">2</text>
<text x="66" y="147.1">3</text>
<text x="101.5" y="144.5">4</text>
<text x="101.5" y="147.1">5</text>
<text x="101.5" y="149.6">6</text>
<text x="101.5" y="152.1">7</text>
<text x="46.9" y="169.9">1</text>
<text x="46.9" y="172.5">2</text>
<text x="46.9" y="175">3</text>
<text x="46.9" y="177.5">4</text>
<text x="46.9" y="180.1">5</text>
</g>
</svg>
